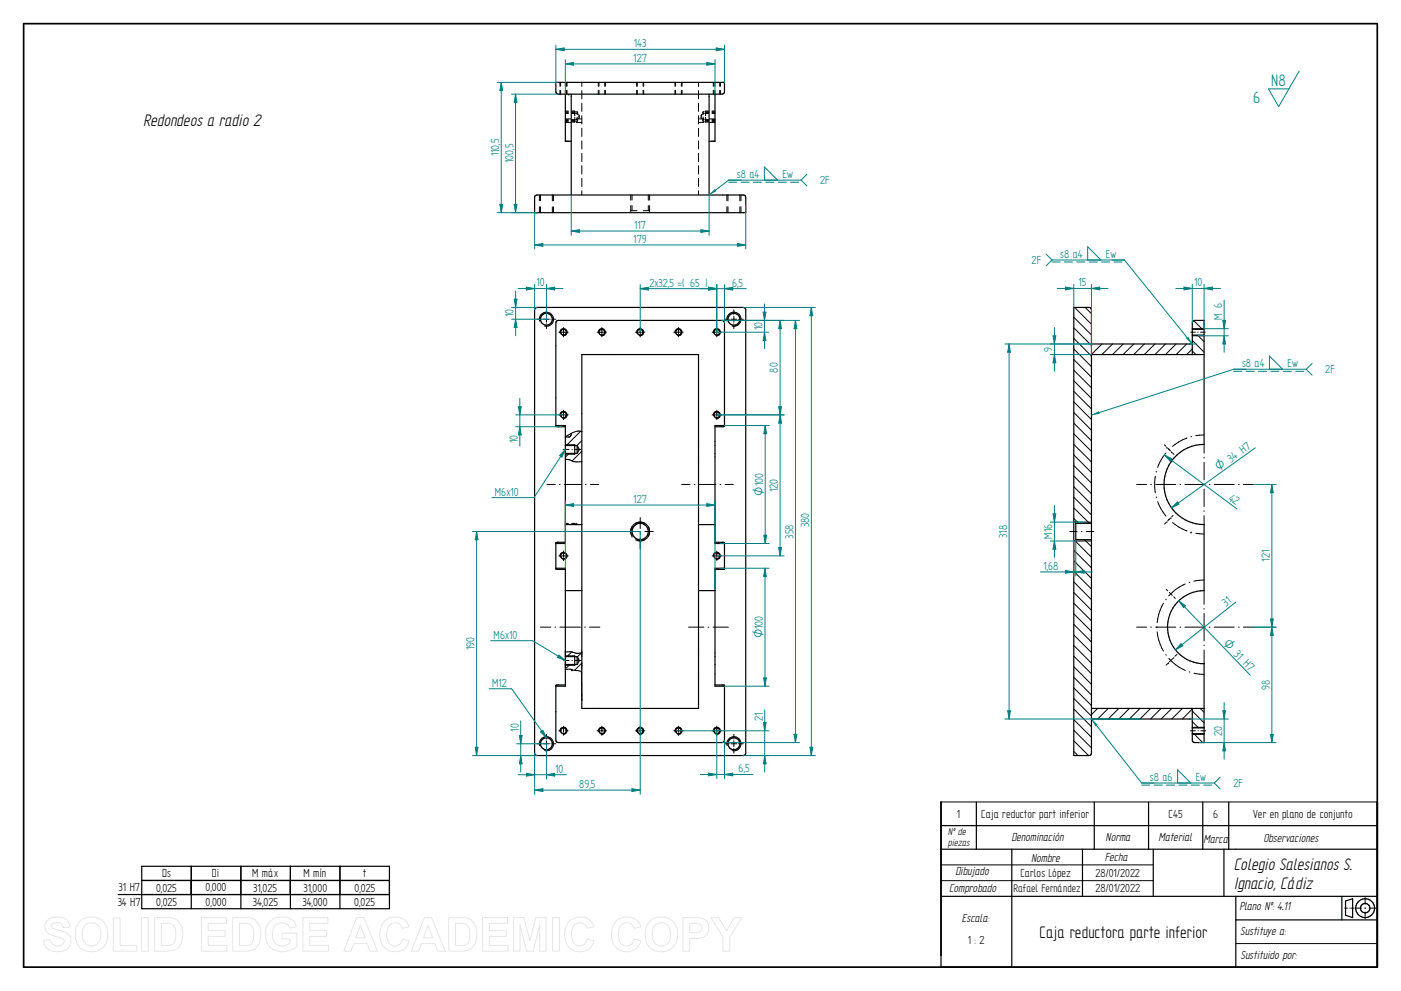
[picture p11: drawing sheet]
<svg xmlns="http://www.w3.org/2000/svg" width="594mm" height="420mm" viewBox="0 0 594 420" stroke-linecap="round" stroke-linejoin="round" font-family="sans-serif">
<g fill="none" stroke="#fff" stroke-width=".42">
<path d="M271.5 121.4v7.8M271.5 131v1.7M271.5 134.5v15.6M271.5 151.8v1.7M271.5 155.4v15.5M271.5 172.7v1.8M271.5 176.2v15.6M271.5 193.6v1.7M271.5 197.1v15.6M271.5 214.5v1.7M271.5 218v15.6M271.5 235.4v1.7"/>
<path d="M271.5 238.9v15.6M271.5 256.3v1.7M271.5 259.8v15.6M271.5 277.2v1.7M271.5 280.7v15.5M271.5 298.1v1.7M271.5 301.5v15.7M271.5 318.9v1.7M271.5 322.5v7.7"/>
</g>
<path d="M250.4 121.4h21.1v5.3M271.5 325v5.2" fill="none" stroke="#fff" stroke-width=".51"/>
<path d="M264.4 120.2l7.1 1.2-7.1 1.2z" fill="#fff"/>
<path d="M264.4 120.2l7.1 1.2-7.1 1.2zM250.4 330.2h21.1" fill="none" stroke="#fff" stroke-width=".51"/>
<path d="M264.4 329.1l7.1 1.1-7.1 1.2z" fill="#fff"/>
<path d="M271.5 116.2v5.2M264.4 329.1l7.1 1.1-7.1 1.2zM271.5 330.2v5.3" fill="none" stroke="#fff" stroke-width=".51"/>
<path d="M10 10h574v400h-574z" fill="none" stroke="#000" stroke-width=".72"/>
<g fill="none" stroke="#000" stroke-width=".42">
<path d="M227.7 135.3h1.3M228.8 136.1a3 3 0 0 1 2.6-3.7 3 3 0 0 1 3.3 3.2 3 3 0 0 1-3.8 2.7M229.7 135.3h.1M230.5 135.3h2.5M231.7 131.4v1.2M231.7 133.3v.1M231.7 134.1v2.5M231.7 137.3v.1M231.7 138v1.4M233.6 135.3h.1M234.4 135.3h1.3M239 139.9h.1"/>
<path d="M239 138.9v.6M255.2 139.9h.1M255.2 138.9v.6M271.5 139.9h.1M271.5 138.9v.6M287.7 139.9h.1M287.7 138.9v.6M303.9 139.9h.1M303.9 138.9v.6M307.2 135.3h1.3M308.3 136.1a3 3 0 0 1 2.6-3.7 3 3 0 0 1 3.3 3.2 3 3 0 0 1-3.8 2.7M309.2 135.3h.1"/>
<path d="M310 135.3h2.5M311.2 131.4v1.2M311.2 133.3v.1M311.2 134.1v2.5M311.2 137.3v.1M311.2 138v1.4M313.1 135.3h.1M313.9 135.3h1.3M237 140.8h.6M237.5 141.2a1.49 1.49 0 0 1 1.3-1.8 1.49 1.49 0 0 1 1.7 1.6 1.49 1.49 0 0 1-1.9 1.3M238 140.8h.1M238.4 140.8h1.2"/>
<path d="M239 141.8h.1M239 140.3v1.1M239 142.2v.6M239.9 140.8h.1M240.3 140.8h.7M253.2 140.8h.7M253.7 141.2a1.5 1.5 0 0 1 1.3-1.9 1.5 1.5 0 0 1 1.7 1.6 1.5 1.5 0 0 1-1.9 1.4M254.2 140.8h.1M254.6 140.8h1.2M255.2 141.8h.1M255.2 140.3v1.1M255.2 142.2v.6"/>
<path d="M256.2 140.8h.1M256.6 140.8h.6M269.4 140.8h.7M270 141.2a1.51 1.51 0 0 1 1.3-1.9 1.51 1.51 0 0 1 1.6 1.7 1.51 1.51 0 0 1-1.8 1.3M270.5 140.8h.1M270.8 140.8h1.3M271.5 141.8h.1M271.5 140.3v1.1M271.5 142.2v.6M272.4 140.8h.1M272.8 140.8h.7M285.7 140.8h.6"/>
<path d="M286.3 141.2a1.49 1.49 0 0 1 1.3-1.8 1.49 1.49 0 0 1 1.6 1.6 1.49 1.49 0 0 1-1.9 1.3M286.8 140.8h.1M287.1 140.8h1.2M287.7 141.8h.1M287.7 140.3v1.1M287.7 142.2v.6M288.7 140.8h.1M289 140.8h.7M302 140.8h.6M302.5 141.2a1.49 1.49 0 0 1 1.3-1.8 1.49 1.49 0 0 1 1.6 1.6 1.49 1.49 0 0 1-1.8 1.3M303 140.8h.1M303.4 140.8h1.1"/>
<path d="M303.9 141.8h.1M303.9 140.3v1.1M303.9 142.2v.6M304.9 140.8h.1M305.3 140.8h.6M237 175.9h.6M237.5 176.3a1.51 1.51 0 0 1 1.3-1.9 1.51 1.51 0 0 1 1.7 1.7 1.51 1.51 0 0 1-1.9 1.3M238 175.9h.1M238.4 175.9h1.2M239 175h.1M239 176.9h.1M239 173.9v.6"/>
<path d="M239 175.3v1.2M239 177.2v.7M239.9 175.9h.1M240.3 175.9h.7M302 175.9h.6M302.5 176.3a1.51 1.51 0 0 1 1.3-1.9 1.51 1.51 0 0 1 1.7 1.7 1.51 1.51 0 0 1-1.9 1.3M303 175.9h.1M303.4 175.9h1.1M303.9 175h.1M303.9 176.9h.1M303.9 173.9v.6M303.9 175.3v1.2"/>
<path d="M303.9 177.2v.7M304.9 175.9h.1M305.3 175.9h.6M238.8 190.5h2.5M239.7 194.6l.9 .2a15 15 0 0 0 6.1 .9M239.7 188.6h4M239.7 192.6h4M241.3 192.2l-1.6 1.6M242.5 190.5h.2M244 190.5h2.4M246.2 182.8l-6 6.1M246.7 186.8l-2.1 2.1"/>
<path d="M246.7 191.3l-4.1 4.1M246.7 183a5.1 5.1 0 0 0-4.4 .7l-2.6 1.5M231.9 205.4h3.6M237.2 205.4h.3M239.3 205.4h7.2M248.2 205.4h.3M250.4 205.4h3.5M271.5 219.4v4.7M289 205.4h3.6M294.4 205.4h.3M296.5 205.4h7.1M305.3 205.4h.4"/>
<path d="M307.5 205.4h3.5M237 235.7h.6M237.5 236.1a1.49 1.49 0 0 1 1.3-1.9 1.49 1.49 0 0 1 1.7 1.6 1.49 1.49 0 0 1-1.9 1.3M238 235.7h.1M238.4 235.7h1.2M239 234.7h.1M239 236.6h.1M239 233.6v.7M239 235v1.3M239 237v.7M239.7 221.9h1.3M239.7 222.2h1.3"/>
<path d="M239.9 235.7h.1M240.3 235.7h.7M242.4 221.9h1.6M242.4 222.2h1.3M244.4 221.9h.3M266.1 225.3h3.5M267.6 226.4a4 4 0 0 1 2.6-4.9 4 4 0 0 1 5 2.5 4 4 0 0 1-2.3 5.1M268 223.4h.1M268 223.4l-.5 1.6 .5 2.3M268 227.3h.1M269.5 228.8l1.8 .5 1.5-.2M271.3 225.3h.4"/>
<path d="M271.5 225.9v.3M271.5 228v4.8M273.4 221.9l-2.1-.5-1.9 .5M273.5 228.8l-.7 .3M273.5 225.3h3.5M274.9 223.4l.2 .4a3.8 3.8 0 0 1-.2 3.5M302 235.7h.6M302.5 236.1a1.49 1.49 0 0 1 1.3-1.9 1.49 1.49 0 0 1 1.6 1.6 1.49 1.49 0 0 1-1.8 1.3M303 235.7h.1M303.4 235.7h1.1M303.9 234.7h.1M303.9 236.6h.1"/>
<path d="M303.9 233.6v.7M303.9 235v1.3M303.9 237v.7M304.9 235.7h.1M305.3 235.7h.6M229.2 265.9h4.3M235.3 265.9h.3M237.4 265.9h8.7M239.7 278h4M239.7 275.9v2.4M242.4 276.4l2.1 .6 2.2-.2M242.4 276.4l-2.7 .1"/>
<path d="M242.4 276.4l-2 2M246.5 276.8l-1.7 1.8M246.7 276v2.5M247.9 265.9h.3M250 265.9h4.4M292 265.9h6.5M300.3 265.9h.3M302.4 265.9h6.5M239 280h2.3M239.7 283.8l2.1-.1 .7 .3M239.7 282.1h4M239.7 280.8v2.5"/>
<path d="M241.6 281.7l-1.9 1.9M242.5 284h.1M242.5 284l4 .6M242.5 280h.2M243.9 280h2.3M246.5 284.6h.1M246.5 284.6l.2 12M246.7 296.6h.1M246.7 283.7v-2.6l-3.1 3.1M246.7 285.6l-.1 .1M227.7 315.3h1.3M228.8 316.1a3 3 0 0 1 2.6-3.8 3 3 0 0 1 3.3 3.3 3 3 0 0 1-3.8 2.6"/>
<path d="M229.7 315.3h.1M230.5 315.3h2.5M231.7 311.4v1.2M231.7 313.3v.1M231.7 314.1v2.5M231.7 317.3v.1M231.7 318.1v1.2M233.6 315.3h.1M234.4 315.3h1.3M236.9 309.8h1.3M237.5 310.3a1.51 1.51 0 0 1 1.2-2 1.51 1.51 0 0 1 1.8 1.5 1.51 1.51 0 0 1-1.7 1.5M238.9 309.8h.1"/>
<path d="M239 308.9h.1M239 310.8h.1M239 307.9v.6M239 309.2v1.2M239 311.1v.6M239.6 309.8h1.3M253.2 309.8h.7M253.7 310.2a1.5 1.5 0 0 1 1.3-1.9 1.5 1.5 0 0 1 1.7 1.6 1.5 1.5 0 0 1-1.9 1.4M254.2 309.8h.1M254.6 309.8h1.2M255.2 308.9h.1M255.2 310.8h.1"/>
<path d="M255.2 307.8v.7M255.2 309.2v1.2M255.2 311.2v.6M256.2 309.8h.1M256.6 309.8h.6M269.4 309.8h.7M270 310.2a1.51 1.51 0 0 1 1.3-1.9 1.51 1.51 0 0 1 1.6 1.7 1.51 1.51 0 0 1-1.8 1.3M270.5 309.8h.1M270.8 309.8h1.3M271.5 308.9h.1M271.5 310.8h.1M271.5 307.8v.7"/>
<path d="M271.5 309.2v1.2M271.5 311.2v.6M272.4 309.8h.1M272.8 309.8h.7M285.7 309.8h.6M286.3 310.2a1.49 1.49 0 0 1 1.3-1.9 1.49 1.49 0 0 1 1.6 1.7 1.49 1.49 0 0 1-1.9 1.3M286.8 309.8h.1M287.1 309.8h1.2M287.7 308.9h.1M287.7 310.8h.1M287.7 307.8v.7M287.7 309.2v1.2"/>
<path d="M287.7 311.2v.6M288.7 309.8h.1M289 309.8h.7M302 309.8h.6M302.5 310.2a1.49 1.49 0 0 1 1.3-1.9 1.49 1.49 0 0 1 1.6 1.7 1.49 1.49 0 0 1-1.8 1.3M303 309.8h.1M303.4 309.8h1.1M303.9 308.9h.1M303.9 310.8h.1M303.9 307.8v.7M303.9 309.2v1.2M303.9 311.2v.6"/>
<path d="M304.9 309.8h.1M305.3 309.8h.6M307.2 315.3h1.3M308.3 316.1a3 3 0 0 1 2.6-3.8 3 3 0 0 1 3.3 3.3 3 3 0 0 1-3.8 2.6M309.2 315.3h.1M310 315.3h2.5M311.2 311.4v1.2M311.2 313.3v.1M311.2 314.1v2.5M311.2 317.3v.1M311.2 318.1v1.2M313.1 315.3h.1"/>
<path d="M313.9 315.3h1.3"/>
</g>
<g fill="#000">
<circle cx="246.7" cy="294.6" r=".17"/>
<circle cx="246.7" cy="290.2" r=".17"/>
</g>
<g fill="none" stroke="#000" stroke-width=".51">
<path d="M227 130.6l.7-.3h87.5l.9 .7 .1 188.3-.6 1h-87.9l-.9-.6-.1-188.3zM246.7 150.3h49.5v150.1h-49.5zM235.7 180.4h4v4.8M239.7 180.9l-4-.2v-43.8l.3-.8 .7-.3h69.5l.7 .3 .3 .8v43.8l-4 .2M239.7 188.9h5M239.7 192.2h5M242.2 183.8l-.6 1.4-1.9 .1v45.1h-4M243.7 188.6v4M244.7 188.9v3.3M244.7 188.9l1 1.6-1 1.7M307.2 180.4h-4v50h4M239.7 229.9l-4 .2v11.1l4 .2"/>
<path d="M239.7 222.4h7M296.2 222.4h7M303.2 229.9l4 .2v11.1l-4 .2M235.7 240.9h4v50h-4M239.7 250.4h7M296.2 250.4h7M307.2 240.9h-4v50h4M239.7 278.4h5M243.7 278v4.1M244.7 278.4v3.3M244.7 278.4l1 1.6-1 1.7M239.7 290.4l-4 .2v23.3l.6 .8 69.9 .1 .7-.3 .3-.6v-23.3l-4-.2"/>
<path d="M239.7 281.7h5"/>
<circle cx="231.7" cy="135.3" r="2.53"/>
<circle cx="311.2" cy="135.3" r="2.53"/>
<circle cx="239" cy="140.8" r="1.23"/>
<circle cx="255.2" cy="140.8" r="1.23"/>
<circle cx="271.5" cy="140.8" r="1.23"/>
<circle cx="287.7" cy="140.9" r="1.22"/>
<circle cx="304" cy="140.9" r="1.22"/>
<circle cx="238.9" cy="175.9" r="1.22"/>
<circle cx="304" cy="175.9" r="1.22"/>
<circle cx="238.9" cy="235.6" r="1.22"/>
<circle cx="271.4" cy="225.4" r="3.5"/>
<circle cx="304" cy="235.6" r="1.22"/>
<circle cx="231.7" cy="315.3" r="2.53"/>
<circle cx="238.9" cy="309.8" r="1.22"/>
<circle cx="255.2" cy="309.8" r="1.22"/>
<circle cx="271.5" cy="309.8" r="1.22"/>
<circle cx="287.7" cy="309.8" r="1.22"/>
<circle cx="304" cy="309.8" r="1.22"/>
<circle cx="311.2" cy="315.3" r="2.53"/>
</g>
<path d="M315.2 130.3h30.6M343.4 316.8h1.2l-.6 3.5zM315.2 320.3h30.6" fill="none" stroke="#007f7f" stroke-width=".42"/>
<path d="M343.4 316.8h1.2l-.6 3.5z" fill="#007f7f"/>
<path d="M344 130.3l.6 3.6h-1.2z" fill="none" stroke="#007f7f" stroke-width=".42"/>
<path d="M344 130.3l.6 3.6h-1.2z" fill="#007f7f"/>
<path d="M344 130.3v190M271.5 225.3v111.4M226.7 319.3v17.4M268 334.4l3.5 .6-3.5 .6z" fill="none" stroke="#007f7f" stroke-width=".42"/>
<path d="M268 334.4l3.5 .6-3.5 .6z" fill="#007f7f"/>
<path d="M226.7 335l3.5-.6v1.2z" fill="none" stroke="#007f7f" stroke-width=".42"/>
<path d="M226.7 335l3.5-.6v1.2z" fill="#007f7f"/>
<path d="M219.1 315.3h12.6M219.1 320.3h8.6M220.8 320.3l.6 3.5h-1.1zM226.7 335h44.8" fill="none" stroke="#007f7f" stroke-width=".42"/>
<path d="M220.8 320.3l.6 3.5h-1.1z" fill="#007f7f"/>
<path d="M220.3 311.8h1.1l-.6 3.5z" fill="none" stroke="#007f7f" stroke-width=".42"/>
<path d="M220.3 311.8h1.1l-.6 3.5z" fill="#007f7f"/>
<path d="M220.8 305.6v21.7M226.7 319.3v10.9M231.7 315.3v14.9M231.7 328.5l3.5-.6v1.2z" fill="none" stroke="#007f7f" stroke-width=".42"/>
<path d="M231.7 328.5l3.5-.6v1.2z" fill="#007f7f"/>
<path d="M223.2 327.9l3.5 .6-3.5 .6z" fill="none" stroke="#007f7f" stroke-width=".42"/>
<path d="M223.2 327.9l3.5 .6-3.5 .6z" fill="#007f7f"/>
<path d="M306.2 135.8h32.8M337.3 135.8l.6 3.6h-1.2zM306.2 314.8h32.8M219.7 328.5h20.5" fill="none" stroke="#007f7f" stroke-width=".42"/>
<g fill="none" stroke="#000" stroke-width=".42">
<path d="M455.3 134.5l7.5 7.5M455.3 139l7.5 7.5M455.7 130.3l7.1 7.2M460.2 130.3l2.6 2.7M505.6 139.4h5M506.2 135.9l3.7 3.7M455.3 143.5l7.5 7.5M455.3 148l7.5 7.4M455.3 152.4l7.5 7.5M455.3 156.9l7.5 7.5M467.3 145.8l-4.5 4.5M471.8 145.8l-4.5 4.5"/>
<path d="M476.3 145.8l-4.5 4.5M480.8 145.8l-4.6 4.5M485.3 145.8l-4.6 4.5M489.7 145.8l-4.5 4.5M494.2 145.8l-4.5 4.5M498.7 145.8l-4.5 4.5M503.2 145.8l-4.5 4.5M504.9 140.8h1.9M505.6 148l-2.4 2.3M505.6 144.3l5 5M505.6 148.8l1.5 1.5M505.6 142.4h5"/>
<path d="M507.9 140.8h.1M508.1 142.4l2.5 2.4M509 140.8h2.1M455.3 161.4l7.5 7.5M455.3 165.9l7.5 7.5M455.3 170.4l7.5 7.5M455.3 174.9l7.5 7.5M455.3 179.4l7.5 7.5M455.3 183.9l7.5 7.5M455.3 188.4l7.5 7.5M455.3 192.9l7.5 7.5M455.3 197.4l7.5 7.5"/>
<path d="M490.3 199.9v.3M493.8 188.6l.6 .6M494.4 192l-2.3 3.5-1.2 2.7M494.8 189.6h.1M495.1 189.9l1.3 1.3M495.8 190.5l-.2 .2M496.7 191.6h.1M497.2 192l.6 .7M503.3 185.7l-3.5 1.7-2.6 1.9M505.3 185.1l-.3 .1M510.6 188.4v3.7M510.6 193.9v.3"/>
<path d="M510.6 196v7.5M510.6 184.4l-3.6 .3M455.3 210.8l7.5 7.5M455.3 201.8l7.5 7.5M455.3 206.3l7.5 7.5M455.3 215.3l6.6 6.6M455.3 219.8l2.1 2.1M482 205.4h4.2M488 205.4h.3M489.9 201.9l-.3 2.6 .3 4.5M490.1 205.4h8.5M490.3 210.7l.1 .3"/>
<path d="M490.9 212.7l1.2 2.6 2.3 3.5M496.3 219.8l-1.2 1.1M496.6 219.4h.1M497.5 218.5l-.6 .6M500.4 205.4h.3M502.4 205.4h8.6M510.6 205.2v.3M510.6 207.3v7.5M510.6 216.6v.3M510.6 218.7v3.7M512.8 205.4h.3M514.8 205.4h8.6"/>
<path d="M525.1 205.4h.4M527.3 205.4h4.2M453.6 225.3h3.1M455.3 233.3l7.5 7.4M455.3 237.7l7.5 7.5M455.9 229.4l6.9 6.9M456.2 221.4h6.6M456.2 229.4h6.6M458.5 225.3h.3M459.9 228.8l2.9 3M460.6 225.3h3.2M494.4 221.6l-.6 .6"/>
<path d="M494.8 221.2h.1M495.6 220.1l.3 .2M497.2 221.6l2.6 1.8 3.5 1.7M505 225.6h.1M505 225.6l.3 .1M507.1 226.1l3.5 .3M455.3 242.2l7.5 7.5M455.3 246.7l7.5 7.6M455.3 251.2l7.5 7.5M455.3 255.7l7.5 7.5M493.3 255.8l-.6 1.2a20.6 20.6 0 0 0-2 7M494.5 249.9l.7 .6"/>
<path d="M494.5 254l-.2 .3M495.8 251.2l1.3 1.2M497.7 253.1l.7 .6M502.6 247.6l-.9 .4a18.8 18.8 0 0 0-6.1 4.6M504.5 246.8l-.3 .2M510.6 250.4v5.8M510.6 258v.3M510.6 245.9l-4.3 .5M455.3 260.2l7.5 7.5M455.3 264.7l7.5 7.5M455.3 269.2l7.5 7.5M455.3 273.7l7.5 7.5"/>
<path d="M455.3 278.2l7.5 7.5M482 265.9h4.2M488 265.9h.3M490.1 265.9h8.5M490.6 265.8v.3M490.7 267.9l.7 3.5 1.9 4.7M494.3 277.5l.2 .3M495.6 279.2a19.4 19.4 0 0 0 7 5M497.2 279.2l-1.4 1.4M497.7 278.8h.1M499.1 277.5l-.9 .8M500.4 265.9h.3"/>
<path d="M502.4 265.9h8.6M510.6 260.1v11.6M510.6 273.5v.3M510.6 275.6v5.8M512.8 265.9h.3M514.8 265.9h8.6M525.1 265.9h.4M527.3 265.9h4.2M455.3 282.7l7.5 7.5M455.3 287.1l7.5 7.5M455.3 291.6l7.5 7.5M455.3 296.1l7.5 7.5"/>
<path d="M495.1 281.3l-.6 .7M495.5 281h.1M504.3 284.9h.3M506.3 285.4l4.3 .5M455.3 300.6l7.5 7.5M455.3 305.1l7.5 7.5M455.3 309.6l7.5 7.5M455.3 314.1l6.3 6.2M455.3 318.6l1.8 1.7M465.4 300.4l-2.6 2.6M469.9 300.4l-4.5 4.4M474.4 300.4l-4.5 4.4"/>
<path d="M478.9 300.4l-4.5 4.4M483.4 300.4l-4.5 4.4M487.9 300.4l-4.5 4.4M492.4 300.4l-4.5 4.4M496.9 300.4l-4.5 4.4M501.4 300.4l-4.5 4.4M504.8 309.8h2.1M505.6 300.6l-4.3 4.2M505.6 301.5l5 5M505.6 305.9l2.6 2.7M505.6 311.4h5M505.6 308.4h5"/>
<path d="M506.2 311.1l3.8 3.7M507.9 309.8h.2M508.9 300.4l1.7 1.6M509.2 309.8h2.1"/>
</g>
<g fill="none" stroke="#000" stroke-width=".51">
<path d="M455.3 130.3h6.5l.7 .3 .3 .8v187.9l-.3 .7-.7 .3h-6.5zM505.6 139.6h5M462.8 145.8h42.8M462.8 150.3h47.8M505.6 150.3l.1-13.8 .9-.7h4v52.6a17 17 0 0 0-17 17 17 17 0 0 0 17 17v28a15.5 15.5 0 0 0-15.5 15.5 15.5 15.5 0 0 0 15.5 15.5v33.4h-4l-.9-.6-.1-13.8M505.6 142.1h5M455.3 221.4h.9v8h-.9M456.2 221.9h6.6M456.2 228.8h6.6M462.8 304.8h42.8M462.8 300.4h47.8M505.6 311.1h5"/>
<path d="M505.6 308.6h5"/>
</g>
<circle cx="510.6" cy="135.8" r=".17" fill="#000"/>
<path d="M337.3 135.8l.6 3.6h-1.2z" fill="#007f7f"/>
<path d="M336.7 311.4h1.2l-.6 3.4z" fill="none" stroke="#007f7f" stroke-width=".42"/>
<path d="M336.7 311.4h1.2l-.6 3.4z" fill="#007f7f"/>
<path d="M337.3 135.8v179M200.4 225.3h71.1M202.1 225.3l.6 3.6h-1.2zM200.4 320.3h27.3" fill="none" stroke="#007f7f" stroke-width=".42"/>
<path d="M202.1 225.3l.6 3.6h-1.2z" fill="#007f7f"/>
<path d="M201.5 316.8h1.2l-.6 3.5z" fill="none" stroke="#007f7f" stroke-width=".42"/>
<path d="M201.5 316.8h1.2l-.6 3.5z" fill="#007f7f"/>
<path d="M242.2 82.7v17M242.2 98l3.5-.6v1.2zM300.7 82.7v17M202.1 225.3v95" fill="none" stroke="#007f7f" stroke-width=".42"/>
<g fill="none" stroke="#000" stroke-width=".42">
<path d="M237.4 34.9v1.7M237.4 38.3v1.6M237.7 34.9v1.6M237.7 38.3v1.6M239.7 34.9v1.6M239.7 38.3v1.6M240.2 34.9v1.7M240.2 38.3v1.6M240.4 34.9v1.7M240.4 38.3v1.6M241.2 39.9h.1M246.7 34.9v1.8"/>
<path d="M246.7 38.4v3.6M253.7 34.9v1.7M253.7 38.3v1.6M254 34.9v1.6M254 38.3v1.6M256.4 34.9v1.7M256.4 38.3v1.6M256.7 34.9v1.7M256.7 38.3v1.6M270 34.9v1.7M270 38.3v1.6M270.2 34.9v1.6"/>
<path d="M270.2 38.3v1.6M272.7 34.9v1.7M272.7 38.3v1.6M273 34.9v1.7M273 38.3v1.6M286.2 34.9v1.7M286.2 38.3v1.6M286.5 34.9v1.6M286.5 38.3v1.6M288.9 34.9v1.7M288.9 38.3v1.6M289.2 34.9v1.7"/>
<path d="M289.2 38.3v1.6M296.2 34.9v1.8M296.2 38.4v3.6M302.5 34.9v1.7M302.5 38.3v1.6M302.7 34.9v1.6M302.7 38.3v1.6M303.2 34.9v1.7M303.2 38.3v1.6M305.2 34.9v1.7M305.2 38.3v1.6M305.5 34.9v1.7"/>
<path d="M305.5 38.3v1.6M239.7 51.4h1.3M239.7 48.1h1.3M239.7 50.7h1.3M239.7 47.4h1.3M239.7 51.9h2.3M239.7 50.4h2.3M239.7 47.1h1.3M239.7 51.1h1.3M239.7 47.8h1.3M239.7 51.8h1.3M242.4 51.4h1.6"/>
<path d="M242.4 50.7h1.6M242.4 47.1h1.3v2M242.4 51.1h1.3M242.4 47.8h1.3M242.4 48.1h1.6M242.4 47.4h1.6M243.7 49.8v2h-1.3M244.4 51.4h.3M244.4 51.9h2.3M244.4 50.4h2.3M244.4 48.1l.7 .5M244.4 47.4h.3"/>
<path d="M244.7 47.4v1.1M244.7 49.7v1.2M244.7 51.2v.2M244.7 47.4l.4 .6M245 50.2l-.6 .5M245 50.9l-.3 .5M245.4 48.6l.3 .5-.3 .5M245.4 49.2l.3 .6-.3 .5M246.7 43.8v3.4M246.7 49.1v3.5M246.7 54.4v3.5M246.7 59.7v3.5"/>
<path d="M296.2 43.8v3.4M296.2 49.1v3.5M296.2 54.4v3.5M296.2 59.7v3.5M296.2 51.9h2.3M296.2 50.4h2.3M297.6 48.5l-.4 .6 .3 .5M297.6 49.2l-.4 .6 .3 .5M297.9 50.2l.6 .5M297.9 50.9l.3 .5M298.2 47.4v1.1M298.2 49.6v1.4"/>
<path d="M298.2 51.2v.2M298.2 51.4h.3M298.2 47.4h.3M298.2 47.4l-.3 .5M298.5 48.1h-.3l-.3 .5M298.9 51.4h1.6M298.9 50.7h1.6M298.9 48.1h1.6M298.9 47.4h1.6M299.2 51.1h1.3M299.2 49.7v2.1h1.3M299.2 47.8h1.3"/>
<path d="M300.5 47.1h-1.3v2M300.9 51.9h2.3M300.9 50.4h2.3M301.9 51.4h1.3M301.9 50.7h1.3M301.9 48.1h1.3M301.9 47.4h1.3M301.9 47.1h1.3M301.9 51.1h1.3M301.9 47.8h1.3M301.9 51.8h1.3M246.7 65v3.5"/>
<path d="M246.7 70.3v3.5M246.7 75.6v3.5M296.2 65v3.5M296.2 70.3v3.5M296.2 75.6v3.5M228.7 82.7v2.4M228.7 87.7v2.5M229.2 82.7v2.4M229.2 87.7v2.5M234.2 82.7v2.5M234.2 87.7v2.5M234.7 82.7v2.4"/>
<path d="M234.7 87.7v2.5M246.7 80.9v1.8M267.5 89.3h2.6M267.5 82.7v2.2M267.5 87.2v2.4M267.5 89.9v.3M268 82.7v2.1M268 87.1v2.2M272.8 89.3h2.7M274.9 82.7v2.2M274.9 87.2v2.1M275.5 82.7v2.2"/>
<path d="M275.5 87.2v2.4M275.5 89.9v.3M296.2 80.9v1.8M308.2 82.7v2.4M308.2 87.7v2.5M308.7 82.7v2.4M308.7 87.7v2.5M313.7 82.7v2.5M313.7 87.7v2.5M314.2 82.7v2.4M314.2 87.7v2.5"/>
</g>
<path d="M235.7 34.9h71.5v4l-.3 .7-.7 .3h-69.5l-.7-.3-.3-.7zM239.7 39.9v20h2.5M242.2 39.9v42.8M300.7 39.9v42.8M303.2 39.9v20h-2.5M227 83l.7-.3h87.5l.7 .3 .3 .7v6.5h-89.5v-6.5z" fill="none" stroke="#000" stroke-width=".51"/>
<path d="M242.2 98l3.5-.6v1.2z" fill="#007f7f"/>
<path d="M297.2 97.4l3.5 .6-3.5 .6z" fill="none" stroke="#007f7f" stroke-width=".42"/>
<path d="M297.2 97.4l3.5 .6-3.5 .6z" fill="#007f7f"/>
<path d="M235.7 19.2v15.7M307.2 19.2v15.7M235.7 20.9l3.5-.6v1.2zM242.2 98h58.5" fill="none" stroke="#007f7f" stroke-width=".42"/>
<path d="M235.7 20.9l3.5-.6v1.2z" fill="#007f7f"/>
<path d="M303.7 20.3l3.5 .6-3.5 .6z" fill="none" stroke="#007f7f" stroke-width=".42"/>
<path d="M303.7 20.3l3.5 .6-3.5 .6z" fill="#007f7f"/>
<path d="M210.8 34.9h25.9M212.5 34.9l.6 3.5h-1.1zM235.7 20.9h71.5M210.8 90.2h16.9" fill="none" stroke="#007f7f" stroke-width=".42"/>
<path d="M212.5 34.9l.6 3.5h-1.1z" fill="#007f7f"/>
<path d="M212 86.7h1.1l-.6 3.5z" fill="none" stroke="#007f7f" stroke-width=".42"/>
<path d="M212 86.7h1.1l-.6 3.5z" fill="#007f7f"/>
<path d="M212.5 34.9v55.3M239.7 212.4v28.5M239.7 214.1l3.5-.6v1.2zM303.2 212.4v37.4" fill="none" stroke="#007f7f" stroke-width=".42"/>
<path d="M239.7 214.1l3.5-.6v1.2z" fill="#007f7f"/>
<path d="M299.7 213.5l3.5 .6-3.5 .6z" fill="none" stroke="#007f7f" stroke-width=".42"/>
<path d="M299.7 213.5l3.5 .6-3.5 .6z" fill="#007f7f"/>
<path d="M303.9 175.9h28.6M239.7 214.1h63.5M303.9 235.7h28.6M330.2 232.2h1.2l-.6 3.5z" fill="none" stroke="#007f7f" stroke-width=".42"/>
<path d="M330.2 232.2h1.2l-.6 3.5z" fill="#007f7f"/>
<path d="M330.8 175.9l.6 3.5h-1.2z" fill="none" stroke="#007f7f" stroke-width=".42"/>
<path d="M330.8 175.9l.6 3.5h-1.2z" fill="#007f7f"/>
<path d="M330.8 175.9v59.8M445.4 229.4h10.8M445.4 221.4h14.1M447.1 229.4l.6 3.4h-1.2z" fill="none" stroke="#007f7f" stroke-width=".42"/>
<path d="M447.1 229.4l.6 3.4h-1.2z" fill="#007f7f"/>
<path d="M446.5 217.8h1.2l-.6 3.6z" fill="none" stroke="#007f7f" stroke-width=".42"/>
<path d="M446.5 217.8h1.2l-.6 3.6z" fill="#007f7f"/>
<path d="M510.6 139.4h10.3M518.5 135.8h1.2l-.6 3.6zM508.1 142.4h12.8M447.1 214.3v22" fill="none" stroke="#007f7f" stroke-width=".42"/>
<path d="M518.5 135.8h1.2l-.6 3.6z" fill="#007f7f"/>
<path d="M519.1 142.4l.6 3.4h-1.2z" fill="none" stroke="#007f7f" stroke-width=".42"/>
<path d="M519.1 142.4l.6 3.4h-1.2z" fill="#007f7f"/>
<path d="M519.1 127.3v22.1M303.9 309.8v20.3M307.2 313.9v16.2M300.5 327.8l3.4 .6-3.4 .5z" fill="none" stroke="#007f7f" stroke-width=".42"/>
<path d="M300.5 327.8l3.4 .6-3.4 .5z" fill="#007f7f"/>
<path d="M307.2 328.4l3.5-.6v1.1z" fill="none" stroke="#007f7f" stroke-width=".42"/>
<path d="M307.2 328.4l3.5-.6v1.1z" fill="#007f7f"/>
<path d="M499.8 254.7l30.4 31.6M499.8 254.7l2.9 2.1-.8 .8zM297 328.4h22.2" fill="none" stroke="#007f7f" stroke-width=".42"/>
<path d="M499.8 254.7l2.9 2.1-.8 .8z" fill="#007f7f"/>
<path d="M218.7 175.9h20.3M219.8 172.4h1.2l-.6 3.5zM218.7 180.9h19.5" fill="none" stroke="#007f7f" stroke-width=".42"/>
<path d="M219.8 172.4h1.2l-.6 3.5z" fill="#007f7f"/>
<path d="M220.4 180.9l.6 3.5h-1.2z" fill="none" stroke="#007f7f" stroke-width=".42"/>
<path d="M220.4 180.9l.6 3.5h-1.2z" fill="#007f7f"/>
<path d="M226.7 90.2v15.4M316.2 86.9v18.7M226.7 103.8l3.5-.5v1.1zM220.4 168.9v20.2" fill="none" stroke="#007f7f" stroke-width=".42"/>
<path d="M226.7 103.8l3.5-.5v1.1z" fill="#007f7f"/>
<path d="M312.7 103.3l3.5 .5-3.5 .6z" fill="none" stroke="#007f7f" stroke-width=".42"/>
<path d="M312.7 103.3l3.5 .5-3.5 .6z" fill="#007f7f"/>
<path d="M226.7 103.8h89.5M217 292l14.7 20.8" fill="none" stroke="#007f7f" stroke-width=".42"/>
<path d="M229.2 310.3l1-.7 1.5 3.2z" fill="#007f7f"/>
<path d="M207.5 292h9.5M229.2 310.3l1-.7 1.5 3.2zM287.7 309.8h38.3M315.2 320.3h10.8M324.3 320.3l.6 3.5h-1.2z" fill="none" stroke="#007f7f" stroke-width=".42"/>
<path d="M324.3 320.3l.6 3.5h-1.2z" fill="#007f7f"/>
<path d="M323.7 306.3h1.2l-.6 3.5z" fill="none" stroke="#007f7f" stroke-width=".42"/>
<path d="M323.7 306.3h1.2l-.6 3.5z" fill="#007f7f"/>
<path d="M309 76.4l-8.3 6.3M324.3 301v26.3" fill="none" stroke="#007f7f" stroke-width=".42"/>
<path d="M303.1 80.1l.8 .9-3.2 1.7z" fill="#007f7f"/>
<g fill="none" stroke="#007f7f" stroke-width=".42">
<path d="M309 76.4h30.7M309 77.3h3.5M314.2 77.3h3.5M319.5 77.3h3.5M324.1 76.4v-5.6l5.6 5.6M324.7 77.3h3.5M330 77.3h3.5M335.2 77.3h3.5M339.7 76.4l2.5 2.4M342.2 73.9l-2.5 2.5M426.1 145.8h36.7M427.9 145.8l.5 3.6h-1.1z"/>
<path d="M426.1 304.8h57.6"/>
</g>
<path d="M427.9 145.8l.5 3.6h-1.1z" fill="#007f7f"/>
<path d="M427.3 301.3h1.1l-.5 3.5z" fill="none" stroke="#007f7f" stroke-width=".42"/>
<path d="M427.3 301.3h1.1l-.5 3.5z" fill="#007f7f"/>
<path d="M427.9 145.8v159M462.8 304.8l21.3 27.2" fill="none" stroke="#007f7f" stroke-width=".42"/>
<path d="M462.8 304.8l2.6 2.5-.9 .7z" fill="#007f7f"/>
<g fill="none" stroke="#007f7f" stroke-width=".42">
<path d="M531.5 205.4h9.6M539.3 205.4l.6 3.5h-1.2zM531.5 265.9h9.6M484.1 332h30.8M484.1 332.9h3.5M489.4 332.9h3.4M494.6 332.9h3.5M499.4 332v-5.6l5.5 5.6M499.9 332.9h3.4M505.1 332.9h3.5M510.4 332.9h3.4M514.9 332l2.5 2.5"/>
<path d="M517.4 329.5l-2.5 2.5"/>
</g>
<path d="M539.3 205.4l.6 3.5h-1.2z" fill="#007f7f"/>
<path d="M538.7 262.4h1.2l-.6 3.5z" fill="none" stroke="#007f7f" stroke-width=".42"/>
<path d="M538.7 262.4h1.2l-.6 3.5z" fill="#007f7f"/>
<path d="M239.7 25.3v14.6M239.7 27.1l3.5-.6v1.1zM303.2 25.3v14.6M550.9 30.2l-8.7 15-4.3-7.5h8.6M539.3 205.4v60.5" fill="none" stroke="#007f7f" stroke-width=".42"/>
<path d="M239.7 27.1l3.5-.6v1.1z" fill="#007f7f"/>
<path d="M299.7 26.5l3.5 .6-3.5 .5z" fill="none" stroke="#007f7f" stroke-width=".42"/>
<path d="M299.7 26.5l3.5 .6-3.5 .5z" fill="#007f7f"/>
<path d="M239.7 27.1h63.5M531.5 265.9h9.6M510.6 314.8h30.5M538.7 311.4h1.2l-.6 3.4z" fill="none" stroke="#007f7f" stroke-width=".42"/>
<path d="M538.7 311.4h1.2l-.6 3.4z" fill="#007f7f"/>
<path d="M539.3 265.9l.6 3.5h-1.2z" fill="none" stroke="#007f7f" stroke-width=".42"/>
<path d="M539.3 265.9l.6 3.5h-1.2z" fill="#007f7f"/>
<path d="M307.2 180.4h19M324.5 180.4l.6 3.5h-1.2zM305.2 230.4h21M539.3 265.9v48.9" fill="none" stroke="#007f7f" stroke-width=".42"/>
<path d="M324.5 180.4l.6 3.5h-1.2z" fill="#007f7f"/>
<path d="M323.9 226.9h1.2l-.6 3.5z" fill="none" stroke="#007f7f" stroke-width=".42"/>
<path d="M323.9 226.9h1.2l-.6 3.5z" fill="#007f7f"/>
<path d="M324.5 180.4v50M305.2 240.9h20.9M307.2 290.9h18.9M323.8 287.4h1.1l-.5 3.5z" fill="none" stroke="#007f7f" stroke-width=".42"/>
<path d="M323.8 287.4h1.1l-.5 3.5z" fill="#007f7f"/>
<path d="M324.4 240.9l.5 3.5h-1.1z" fill="none" stroke="#007f7f" stroke-width=".42"/>
<path d="M324.4 240.9l.5 3.5h-1.1z" fill="#007f7f"/>
<path d="M532.3 189.9l-35.5 25.4M499.3 212.8l.6 .9-3.1 1.6zM324.4 240.9v50" fill="none" stroke="#007f7f" stroke-width=".42"/>
<path d="M496.8 215.3l2.5-2.5 .6 .9z" fill="#007f7f"/>
<path d="M216.9 39.9h19.8M216.9 90.2h10.8M218.1 86.7h1.1l-.6 3.5z" fill="none" stroke="#007f7f" stroke-width=".42"/>
<path d="M218.1 86.7h1.1l-.6 3.5z" fill="#007f7f"/>
<path d="M218.6 39.9l.6 3.5h-1.1z" fill="none" stroke="#007f7f" stroke-width=".42"/>
<path d="M218.6 39.9l.6 3.5h-1.1z" fill="#007f7f"/>
<path d="M218.6 39.9v50.3M451.8 121.7l3.5 .6-3.5 .6zM455.3 120.6v9.7M462.8 120.6v29.7" fill="none" stroke="#007f7f" stroke-width=".42"/>
<path d="M451.8 121.7l3.5 .6-3.5 .6z" fill="#007f7f"/>
<path d="M462.8 122.3l3.5-.6v1.2z" fill="none" stroke="#007f7f" stroke-width=".42"/>
<path d="M462.8 122.3l3.5-.6v1.2z" fill="#007f7f"/>
<path d="M300.5 121.8l3.4 .6-3.4 .6zM303.9 120.6v20.2M307.2 120.6v16.3M448.3 122.3h21.5" fill="none" stroke="#007f7f" stroke-width=".42"/>
<g fill="none" stroke="#000" stroke-width=".51">
<path d="M399 340v70h185v-70M399 350.1h185M414 340v20M464 340v20M487 340v20M510 340v20M521 340v20M50.1 379.3h115M60.1 367.3h105v18h-105zM60.1 373.3h105M81.1 367.3v18M102.1 367.3v18"/>
<path d="M123.1 367.3v18M144.1 367.3v18M399 360h185M429 360v50M459 360v20M489 360v20M519 360v20M399 380h185M524 380v30M524 390h60M569 380v10M570.6 382l3-1v8l-3-1z"/>
<circle cx="578.9" cy="385" r="2"/>
<circle cx="578.9" cy="385" r="4"/>
</g>
<path d="M584 340v70" fill="none" stroke="#000" stroke-width=".72"/>
<g fill="none" stroke="#000" stroke-width=".42">
<path d="M399 340h185M399 373.4h90M399 366.7h90M570.2 385h1.2M572 385h.1M572.8 385h1.2M574.5 385h2.8M578.8 385h.3M578.9 380.5v2.9M578.9 384.9v.2M578.9 386.7v2.8M580.6 385h2.8"/>
<path d="M524 400h60"/>
</g>
<path d="M300.5 121.8l3.4 .6-3.4 .6z" fill="#007f7f"/>
<path d="M307.2 122.4l3.5-.6v1.2z" fill="none" stroke="#007f7f" stroke-width=".42"/>
<path d="M307.2 122.4l3.5-.6v1.2z" fill="#007f7f"/>
<path d="M271.5 120.6v20.2M271.5 122.4l3.4-.6v1.2zM297 122.4h19.4M303.9 120.6v20.2" fill="none" stroke="#007f7f" stroke-width=".42"/>
<path d="M271.5 122.4l3.4-.6v1.2z" fill="#007f7f"/>
<path d="M300.5 121.8l3.4 .6-3.4 .6z" fill="none" stroke="#007f7f" stroke-width=".42"/>
<path d="M300.5 121.8l3.4 .6-3.4 .6z" fill="#007f7f"/>
<path d="M226.7 120.6v10.8M231.7 120.6v14.7M231.7 122.3l3.5-.5v1.1zM271.5 122.4h32.4" fill="none" stroke="#007f7f" stroke-width=".42"/>
<path d="M231.7 122.3l3.5-.5v1.1z" fill="#007f7f"/>
<path d="M223.2 121.8l3.5 .5-3.5 .6z" fill="none" stroke="#007f7f" stroke-width=".42"/>
<path d="M223.2 121.8l3.5 .5-3.5 .6z" fill="#007f7f"/>
<path d="M219.7 122.3h19M306.2 135.8h19.7M303.9 140.8h22M324.2 140.8l.6 3.6h-1.2z" fill="none" stroke="#007f7f" stroke-width=".42"/>
<path d="M324.2 140.8l.6 3.6h-1.2z" fill="#007f7f"/>
<path d="M323.6 132.3h1.2l-.6 3.5z" fill="none" stroke="#007f7f" stroke-width=".42"/>
<path d="M323.6 132.3h1.2l-.6 3.5z" fill="#007f7f"/>
<path d="M216.9 135.3h14.8M216.9 130.3h10.8M218.6 135.3l.6 3.6h-1.1zM324.2 128.9v18.9" fill="none" stroke="#007f7f" stroke-width=".42"/>
<path d="M218.6 135.3l.6 3.6h-1.1z" fill="#007f7f"/>
<path d="M218.1 126.8h1.1l-.6 3.5z" fill="none" stroke="#007f7f" stroke-width=".42"/>
<path d="M218.1 126.8h1.1l-.6 3.5z" fill="#007f7f"/>
<path d="M218.6 123.4v19M239.7 190.5l-13.3 20.5" fill="none" stroke="#007f7f" stroke-width=".42"/>
<path d="M239.7 190.5l-1.4 3.3-1-.6z" fill="#007f7f"/>
<path d="M239.7 190.5l-1.4 3.3-1-.6zM208.6 211h17.8M225.9 271.7l13.8 8.3" fill="none" stroke="#007f7f" stroke-width=".42"/>
<path d="M237 277.7l2.7 2.3-3.3-1.3z" fill="#007f7f"/>
<path d="M306.2 135.8h26.3M303.9 175.9h28.6M330.2 172.4h1.2l-.6 3.5zM208.1 271.7h17.8M237 277.7l2.7 2.3-3.3-1.3z" fill="none" stroke="#007f7f" stroke-width=".42"/>
<path d="M330.2 172.4h1.2l-.6 3.5z" fill="#007f7f"/>
<path d="M330.8 135.8l.6 3.6h-1.2z" fill="none" stroke="#007f7f" stroke-width=".42"/>
<path d="M330.8 135.8l.6 3.6h-1.2z" fill="#007f7f"/>
<path d="M330.8 135.8v40.1M493.7 192.9l30.8 22.9M493.7 192.9l3.2 1.6-.7 1z" fill="none" stroke="#007f7f" stroke-width=".42"/>
<path d="M493.7 192.9l3.2 1.6-.7 1z" fill="#007f7f"/>
<path d="M524 255.3l-25.6 20.2M500.8 272.9l.8 .9-3.2 1.7z" fill="none" stroke="#007f7f" stroke-width=".42"/>
<path d="M500.8 272.9l.8 .9-3.2 1.7z" fill="#007f7f"/>
<path d="M476.8 110.2l28.8 35.6" fill="none" stroke="#007f7f" stroke-width=".42"/>
<path d="M502.9 143.5l.9-.8 1.8 3.1z" fill="#007f7f"/>
<g fill="none" stroke="#007f7f" stroke-width=".42">
<path d="M443.6 107.7l2.5 2.5M446.1 110.2h30.7M446.1 111.1h3.4M446.1 110.2l-2.5 2.5M451.3 111.1h3.5M456.6 111.1h3.4M461.2 110.2v-5.6l5.6 5.6M461.8 111.1h3.5M467.1 111.1h3.4M472.3 111.1h3.5M504.6 145.8h2.7M455.3 229.4v14.8"/>
<path d="M456.2 228.8v15.4M451.8 241.9l3.5 .6-3.5 .5z"/>
</g>
<path d="M451.8 241.9l3.5 .6-3.5 .5z" fill="#007f7f"/>
<path d="M456.2 242.5l3.5-.6v1.1z" fill="none" stroke="#007f7f" stroke-width=".42"/>
<path d="M456.2 242.5l3.5-.6v1.1z" fill="#007f7f"/>
<path d="M523.1 156.5l-60.3 19.5M441.2 242.5h22" fill="none" stroke="#007f7f" stroke-width=".42"/>
<path d="M462.8 176l3.2-1.7 .3 1.2z" fill="#007f7f"/>
<g fill="none" stroke="#007f7f" stroke-width=".42">
<path d="M445.4 145.8h17.4M445.4 150.3h17.4M446.5 142.4h1.2l-.6 3.4zM523.1 156.5h30.8M523.1 157.4h3.5M528.4 157.4h3.5M533.6 157.4h3.5M538.3 156.5v-5.5l5.6 5.5M538.9 157.4h3.5M544.1 157.4h3.5M549.4 157.4h3.5M553.9 156.5l2.5 2.5"/>
<path d="M556.4 154.1l-2.5 2.4"/>
</g>
<path d="M446.5 142.4h1.2l-.6 3.4z" fill="#007f7f"/>
<path d="M447.1 150.3l.6 3.5h-1.2z" fill="none" stroke="#007f7f" stroke-width=".42"/>
<path d="M447.1 150.3l.6 3.5h-1.2z" fill="#007f7f"/>
<path d="M447.1 138.9v18.5M502.1 121.7l3.5 .6-3.5 .6zM505.6 120.6v16.3M510.6 120.6v19" fill="none" stroke="#007f7f" stroke-width=".42"/>
<path d="M502.1 121.7l3.5 .6-3.5 .6z" fill="#007f7f"/>
<path d="M510.6 122.3l3.5-.6v1.2z" fill="none" stroke="#007f7f" stroke-width=".42"/>
<path d="M510.6 122.3l3.5-.6v1.2z" fill="#007f7f"/>
<path d="M498.6 122.3h19M504.6 304.8h16.3M508.6 314.8h12.3M518.5 301.3h1.2l-.6 3.5z" fill="none" stroke="#007f7f" stroke-width=".42"/>
<path d="M518.5 301.3h1.2l-.6 3.5z" fill="#007f7f"/>
<path d="M519.1 314.8l.6 3.5h-1.2z" fill="none" stroke="#007f7f" stroke-width=".42"/>
<path d="M519.1 314.8l.6 3.5h-1.2z" fill="#007f7f"/>
<path d="M519.1 297.9v24" fill="none" stroke="#007f7f" stroke-width=".42"/>
<g fill="none" stroke="#e6e6e6" stroke-width=".42">
<path d="M20.2 390a6.8 6.8 0 0 1 8.8 .8l.7 2.3-2.9 .1a2.79 2.79 0 0 0-2.2-2 2.79 2.79 0 0 0-2.8 1.1 2.05 2.05 0 0 0 2.4 1.9l1.3 .3a4.5 4.5 0 0 1 4.1 6.5 6.6 6.6 0 0 1-8.5 1.9 4.9 4.9 0 0 1-2.6-4.2l2.8-.3a3.1 3.1 0 0 0 2.7 2.7 3.1 3.1 0 0 0 3.2-2 2.75 2.75 0 0 0-3-1.9 5.2 5.2 0 0 1-5.1-3.9 3.7 3.7 0 0 1 1.1-3.3zM33.9 390.6a7.1 7.1 0 0 1 8.5-.9 7.1 7.1 0 0 1 3.2 8.1 7 7 0 0 1-8.3 5.6 7 7 0 0 1-5.3-8.5 6.7 6.7 0 0 1 1.9-4.3zM35.9 392.4a4 4 0 0 1 4.8-.7 4 4 0 0 1 2 4.4 4 4 0 0 1-3.9 5 4 4 0 0 1-3.9-5l.2-2.1zM48 389.2h2.9v11.7h7.1v2.4h-10zM60 389h2.9v14.3h-2.9zM65.6 389h5.2a6.1 6.1 0 0 1 6.7 7.3 6.1 6.1 0 0 1-6.6 7h-5.3zM68.4 391.5h2a3.5 3.5 0 0 1 4.1 4v1.3a3.4 3.4 0 0 1-3.9 4.1h-2.2zM85.4 389h10.6v2.5h-7.7v3.1h7.2v2.4h-7.2v3.9h8v2.4h-10.9zM98.7 389h5.2a6.1 6.1 0 0 1 6.7 7.3 6.1 6.1 0 0 1-6.6 7h-5.3zM101.6 391.5h1.9a3.5 3.5 0 0 1 4.1 4v1.3a3.4 3.4 0 0 1-3.9 4.1h-2.1zM114.6 390.6a7.5 7.5 0 0 1 10.4 .6l.7 1.7-2.9 .6a3.9 3.9 0 0 0-4.7-2 3.9 3.9 0 0 0-2.6 4.5 4.4 4.4 0 0 0 2.3 4.7 4.4 4.4 0 0 0 5.2-.9v-1.7h-3.3v-2.5h6.2v5.7a8.5 8.5 0 0 1-12.3-.9 8.6 8.6 0 0 1 1-9.8zM128.5 389h10.6v2.5h-7.7v3.1h7.1v2.4h-7.1v3.9h7.9v2.4h-10.8z"/>
<path d="M151.2 389h3.1l5.8 14.3h-3.2l-1.2-3.3h-5.7l-1.2 3.3h-3zM152.8 392.3l2 5.3h-3.9zM162.9 390.7a6.3 6.3 0 0 1 10.6 2.2l-2.9 .7a3.4 3.4 0 0 0-4-2.3 3.4 3.4 0 0 0-2.5 3.9 5.2 5.2 0 0 0 2 5.6 3.3 3.3 0 0 0 4.6-2.7l2.8 .8a6.4 6.4 0 0 1-7.4 4.5 6.4 6.4 0 0 1-5-7.1 7.8 7.8 0 0 1 1.8-5.6zM179.9 389h3.1l5.8 14.3h-3.2l-1.2-3.3h-5.7l-1.2 3.3h-3zM181.5 392.3l2 5.3h-3.9zM190.3 389h5.2a6.1 6.1 0 0 1 6.7 7.3 6.1 6.1 0 0 1-6.5 7h-5.4zM193.2 391.5h1.9a3.5 3.5 0 0 1 4.1 4v1.3a3.4 3.4 0 0 1-3.9 4.1h-2.1zM204.6 389h10.6v2.5h-7.7v3.1h7.2v2.4h-7.2v3.9h8v2.4h-10.9zM217.8 389h4.3l2.6 9.7 2.5-9.7h4.4v14.3h-2.7l-.1-11.3-2.7 11.3h-2.8l-2.8-11.3v11.3h-2.7zM234.4 389h2.8v14.3h-2.8zM241.3 390.7a6.3 6.3 0 0 1 10.5 2.2l-2.8 .7a3.4 3.4 0 0 0-4-2.3 3.4 3.4 0 0 0-2.6 3.9 5.2 5.2 0 0 0 2.1 5.6 3.3 3.3 0 0 0 4.6-2.7l2.8 .8a6.4 6.4 0 0 1-7.5 4.5 6.4 6.4 0 0 1-5-7.1 7.8 7.8 0 0 1 1.9-5.6zM261.1 390.7a6.3 6.3 0 0 1 10.6 2.2l-2.8 .7a3.4 3.4 0 0 0-4.1-2.3 3.4 3.4 0 0 0-2.5 3.9 5.2 5.2 0 0 0 2 5.6 3.3 3.3 0 0 0 4.6-2.7l2.8 .8a6.4 6.4 0 0 1-7.4 4.5 6.4 6.4 0 0 1-5-7.1 7.8 7.8 0 0 1 1.8-5.6z"/>
<path d="M275.5 390.6a7.1 7.1 0 0 1 8.6-.9 7.1 7.1 0 0 1 3.1 8.1 7 7 0 0 1-8.3 5.6 7 7 0 0 1-5.3-8.5 6.7 6.7 0 0 1 1.9-4.3zM277.6 392.4a4 4 0 0 1 4.8-.7 4 4 0 0 1 2 4.4 4 4 0 0 1-3.9 5 4 4 0 0 1-4-5l.3-2.1zM289.6 389h5.4a4.5 4.5 0 0 1 5.6 4.5 4.5 4.5 0 0 1-5.6 4.4h-2.5v5.4h-2.9zM292.5 391.5h1.9a2.2 2.2 0 0 1 2.6 .5 2.2 2.2 0 0 1 .3 2.5 3.4 3.4 0 0 1-3.3 1h-1.5zM301.4 389h3.4l3.3 5.7 3.2-5.7h3.3l-5.2 8.3v6h-2.8v-6z"/>
</g>
<text font-size="11.3" fill="#fff" x="241.5" y="333.8">A</text>
<g font-size="8" fill="#007f7f">
<text x="539.1" y="36.4">N8</text>
<text x="531.4" y="43.6">6</text>
</g>
<g font-size="8">
<text x="60.7" y="53.6">Redondeos a radio 2</text>
<text x="523.2" y="368.9">Colegio Salesianos S.</text>
<text x="523.2" y="377">Ignacio, Cádiz</text>
<text x="440.9" y="397.6">Caja reductora parte inferior</text>
</g>
<text font-size="5.7" x="464.5" y="378.4">28/01/2022</text>
<g font-size="5.6" fill="#007f7f">
<text x="268.8" y="20.1">143</text>
<text x="268.6" y="26.2">127</text>
<text x="211.7" y="66.3" transform="rotate(-90 211.7 66.3)">110,5</text>
<text x="217.8" y="69.1" transform="rotate(-90 217.8 69.1)">100,5</text>
<text x="312.5" y="75.5">s8 a4</text>
<text x="331.8" y="75.5">Ew</text>
<text x="347.8" y="78.1">2F</text>
<text x="268.9" y="97.1">117</text>
<text x="268.6" y="103">179</text>
<text x="437.5" y="112">2F</text>
<text x="449.6" y="109.3">s8 a4</text>
<text x="468.9" y="109.3">Ew</text>
<text x="227.5" y="121.5">10</text>
<text x="275.4" y="121.5">2x32,5 =( 65 )</text>
<text x="310.4" y="121.5">6,5</text>
<text x="457.4" y="121.5">15</text>
<text x="506.3" y="121.5">10</text>
<text x="217.8" y="134.6" transform="rotate(-90 217.8 134.6)">10</text>
<text x="518.2" y="135.8" transform="rotate(-90 518.2 135.8)">M 6</text>
<text x="323.3" y="140.1" transform="rotate(-90 323.3 140.1)">10</text>
<text x="446.2" y="149.2" transform="rotate(-90 446.2 149.2)">9</text>
<text x="526.7" y="155.7">s8 a4</text>
<text x="546" y="155.7">Ew</text>
<text x="329.9" y="158" transform="rotate(-90 329.9 158)">80</text>
<text x="562" y="158.3">2F</text>
<text x="219.5" y="187.9" transform="rotate(-90 219.5 187.9)">10</text>
<text x="522" y="196.2" transform="rotate(-35 522 196.2)">34 H7</text>
<text x="329.9" y="208.6" transform="rotate(-90 329.9 208.6)">120</text>
<text x="209.8" y="210.1">M6x10</text>
<text x="268.6" y="213.3">127</text>
<text x="520.7" y="211.8" transform="rotate(37 520.7 211.8)">42</text>
<text x="343.1" y="223.6" transform="rotate(-90 343.1 223.6)">380</text>
<text x="336.4" y="228.3" transform="rotate(-90 336.4 228.3)">358</text>
<text x="427" y="228.1" transform="rotate(-90 427 228.1)">318</text>
<text x="446.2" y="228.5" transform="rotate(-90 446.2 228.5)">M16</text>
<text x="538.5" y="238.2" transform="rotate(-90 538.5 238.2)">121</text>
<text x="442.4" y="241.6">1,68</text>
<text x="519.9" y="257.4" transform="rotate(-38 519.9 257.4)">31</text>
<text x="201.2" y="275.7" transform="rotate(-90 201.2 275.7)">190</text>
<text x="209.3" y="270.8">M6x10</text>
<text x="208.7" y="291.1">M12</text>
<text x="538.5" y="292.6" transform="rotate(-90 538.5 292.6)">98</text>
<text x="323.4" y="305.8" transform="rotate(-90 323.4 305.8)">21</text>
<text x="220" y="310.3" transform="rotate(-90 220 310.3)">10</text>
<text x="518.2" y="312" transform="rotate(-90 518.2 312)">20</text>
<text x="235.5" y="327.6">10</text>
<text x="313.2" y="327.5">6,5</text>
<text x="245.6" y="334.1">89,5</text>
<text x="487.6" y="331.1">s8 a6</text>
<text x="507.1" y="331.1">Ew</text>
<text x="523" y="333.8">2F</text>
</g>
<g font-size="5.6">
<text x="405.8" y="346.8">1</text>
<text x="416.1" y="346.6">Caja reductor part inferior</text>
<text x="495.5" y="346.8">C45</text>
<text x="514.5" y="346.8">6</text>
<text x="531.4" y="346.7">Ver en plano de conjunto</text>
<text x="428.9" y="356.7">Denominación</text>
<text x="468.8" y="356.7">Norma</text>
<text x="491.2" y="356.6">Material</text>
<text x="510.3" y="357.4">Marca</text>
<text x="535.8" y="357">Observaciones</text>
<text x="437.2" y="365.4">Nombre</text>
<text x="468.5" y="365">Fecha</text>
<text x="68.7" y="372">Ds</text>
<text x="89.9" y="372">Di</text>
<text x="106.9" y="371.9">M máx</text>
<text x="128.6" y="372">M mín</text>
<text x="153.9" y="371.9">t</text>
<text x="405.1" y="371.1">Dibujado</text>
<text x="432.7" y="371.7">Carlos López</text>
<text x="464.5" y="371.7">28/01/2022</text>
<text x="50.3" y="378">31 H7</text>
<text x="66.2" y="378">0,025</text>
<text x="87.1" y="378">0,000</text>
<text x="128.7" y="378">31,000</text>
<text x="150.3" y="378">0,025</text>
<text x="49.9" y="384">34 H7</text>
<text x="107.3" y="384">34,025</text>
<text x="107.4" y="378">31,025</text>
<text x="128.2" y="384">34,000</text>
<text x="150.2" y="383.9">0,025</text>
<text x="402.4" y="378">Comprobado</text>
<text x="66.3" y="384">0,025</text>
<text x="87.2" y="384">0,000</text>
<text x="525.6" y="386">Plano Nº: 4.11</text>
<text x="407.9" y="390.9">Escala:</text>
<text x="410.4" y="400">1 : 2</text>
<text x="525.9" y="396.5">Sustituye a:</text>
<text x="526" y="406.5">Sustituido por:</text>
</g>
<g font-size="5.4" fill="#007f7f">
<text x="516.8" y="199.9" transform="rotate(-36 516.8 199.9)">O</text>
<text x="323.6" y="210.1" transform="rotate(-90 323.6 210.1)">O100</text>
<text x="323.5" y="270.6" transform="rotate(-90 323.5 270.6)">O100</text>
<text x="518.5" y="272.9" transform="rotate(46 518.5 272.9)">O 31 H7</text>
</g>
<text font-size="5.3" x="429.8" y="378">Rafael Fernández</text>
<g font-size="4.8">
<text x="401.9" y="353.9">Nº de</text>
<text x="401.9" y="358.9">piezas</text>
</g>
</svg>
